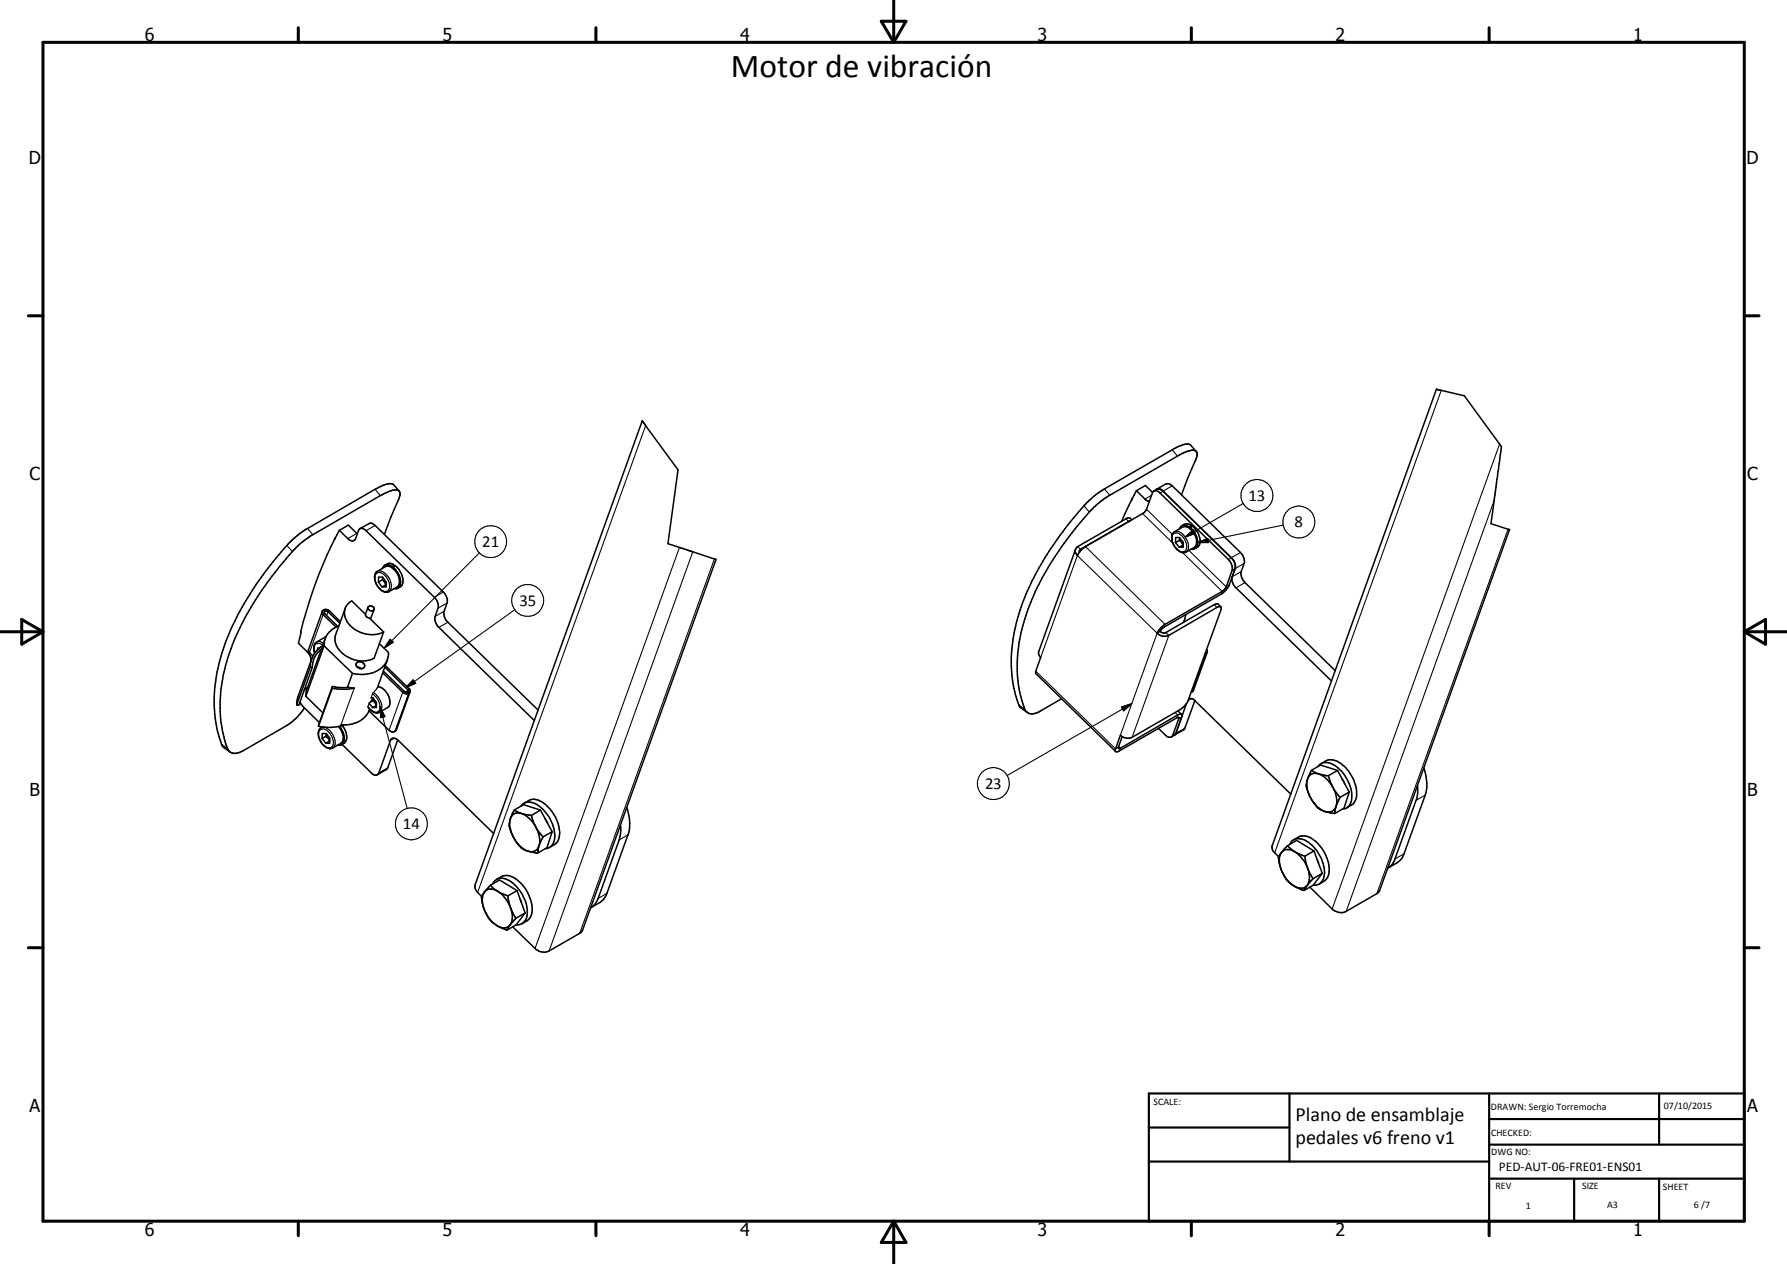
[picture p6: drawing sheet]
<svg xmlns="http://www.w3.org/2000/svg" width="420mm" height="297mm" viewBox="0 0 420 297" stroke-linecap="round" stroke-linejoin="round" font-family="sans-serif">
<g fill="none" stroke="#000" stroke-width=".35">
<path d="M151 98.9h.1M151 98.9l-39.3 109v.8l.2 .5 1.3 1.5M151 98.9l8.4 11.5-2.4 17.4 11.3 3.7-31.3 87.1-.7 .7-7.2 4.2a3 3 0 0 1-3.3-.6l-5.2-5.1M93.8 115.4a2.98 2.98 0 0 0-2.5 .2l-1.9 .9-16.4 9.5-1.5 1a56.2 56.2 0 0 0-9.8 11.6 55.9 55.9 0 0 0-9 19.4 32.2 32.2 0 0 0 0 15.6l.2 .4a3.8 3.8 0 0 0 1.5 2.9 3.6 3.6 0 0 0 2.7-.5l10.5-6.1a12.6 12.6 0 0 0 4-3.9M93.8 115.4a2.04 2.04 0 0 1-.2 2.2l-3.2 8M93.8 115.4l-1.2-1.5a3.9 3.9 0 0 0-3.6 .7l-17 9.7-1.7 1.2-2.1 1.9a72 72 0 0 0-8 9.9 54.7 54.7 0 0 0-9.7 24.2 35.3 35.3 0 0 0 .2 8.3l.8 3.3 .7 2 .5 .7 1.4 .9M266.3 117.1l-2.6 5.4M267.2 115.3l2.2 2.2 .8 .3M267.2 115.3l-1.1 2M267.2 115.3l2.1-1.2 1.7 1.6M271.3 115.4l1.1-.5 .4 .1 .7 .4M271.3 115.4l-.3 .2-1.5 4.2-.5 .7-13.8 7.9a4.8 4.8 0 0 0-1.9 2.2 1.3 1.3 0 0 1 .1-2.2l11.7-6.7h.5l.5 .5"/>
<path d="M271.3 115.4h.7l.5 .3 16.3 15.8 .6 .8 .4 1.3-1.5 4.3-.6 .8-13.8 8a4.5 4.5 0 0 0-1.8 2.1M272 114.9l2.3-1.2h.6l.7 .5 16.1 15.6a2.68 2.68 0 0 1 .8 2.6l-.8 2.4 .3 1 .7 1.1 21.2 20.7M272 114.9h.8l.7 .5 16 15.7M272 114.9l-.1 .2M277.8 116.3l3.2-7.9a1.92 1.92 0 0 0 .1-2.4l-1.2-.2-2.7 1.2-16.5 9.5-1.8 1.2-1.9 1.7a76.1 76.1 0 0 0-14.6 22.1 36.4 36.4 0 0 0-2.6 21.3l.4 1.5a5.2 5.2 0 0 0 1.3 3.1h.1a2.55 2.55 0 0 0 2.9-.3l5.1-2.9M281.3 106.1l-1.4-1.6a5.1 5.1 0 0 0-4.3 1.2l-16.7 9.7a22 22 0 0 0-5.4 5l-1.9 2.3a68.5 68.5 0 0 0-12 21.4 34.6 34.6 0 0 0-.9 19l.2 .6a4.2 4.2 0 0 0 1.2 2.8l1.4 .9M78.9 126.4a101.9 101.9 0 0 0-8.2 22l.1-.1M79.8 124.6l2.2 2.2a1.01 1.01 0 0 0 1.3 .2l1-2.3a.99 .99 0 0 1 .9-.5 .99 .99 0 0 1 .9 .5l16 15.7a2.84 2.84 0 0 1 .9 2.5l-.7 2a2.85 2.85 0 0 0 .9 2.5l22.4 21.9M79.8 124.6l2.1-1.2 2.1 2M79.8 124.6l-1.1 2M84.6 124.2l2.5-1.3 .4 .1 .7 .5 16 15.6a2.88 2.88 0 0 1 .9 2.6l-.7 1.9a2.6 2.6 0 0 0 .9 2.6l21.2 20.7M88.4 134.5l2.2-1.4a2.67 2.67 0 0 1 2.9 2 2.26 2.26 0 0 1-.1 2.8l-1.9 1.1a1.57 1.57 0 0 1-1.8-.2 4.7 4.7 0 0 1-1.6-2.7 1.93 1.93 0 0 1 .3-1.6z"/>
<path d="M89 136.8v-1.2h.9l.9 1.2v1.1h-1M89 136.8l.8 1.1M89.9 136.3l.9 1.1-1 .5M89.9 136.3l-.9 .5M90 135.7l-.1 .6M92.3 133.2v.3M92.3 133.2a1.4 1.4 0 0 0-2.4 .4M92.5 132.7v1M92.5 132.7l-.2 .5M92.5 132.7l-1-.3-1 .4M93.5 138.2a2.12 2.12 0 0 0 .9-3.2l-.5-1.1-.8-.8-.3-.3-.3 .6a3.9 3.9 0 0 1 1.3 4.6l-.4 .3h-.7M252.9 129.1l-8.6 23.9a1.28 1.28 0 0 0 .4 1.5l-1.2 3.7 18.8 18.4"/>
<path d="M265.7 122.4l-11.6 6.7-.3 .4v.3M275.8 125.2l2.2-1.3a2.58 2.58 0 0 1 3 1.9l.3 .7a1.85 1.85 0 0 1-.5 2.2l-1.9 1a2.5 2.5 0 0 1-3-1.7l-.4-1.2v-.9zM276.4 127.5v-1.2h.9l.9 1.1v1.2h-.9M276.4 127.5l.9 1.1M277.3 127l.9 1.1-.9 .5M277.3 127l-.9 .5M277.4 126.4l-.1 .6M279.7 123.9v.3M279.7 123.9a1.42 1.42 0 0 0-2.4 .3M279.9 124.1l.3-.6a4.2 4.2 0 0 1 1.7 4.8l-.9 .6M279.9 124.1a4.2 4.2 0 0 1 1.5 4.4l-.6 .5h-.7M280 123.4l-.1 1v-.3"/>
<path d="M280 123.4l-.3 .5M280 123.4l-1.1-.3-1 .5M289.5 131.1l.6 .8a2 2 0 0 1 .3 1.7M289.5 131.1l.5 .5M290.1 131.9l.3 .9v.8M290.4 133.6l-.7 2a2.85 2.85 0 0 0 .9 2.5l22.4 21.9M290.4 133.6l-1.5 4.2-1 1.2-.8 .6-13.6 7.8-.8 1M70.7 148.6l-.5 2.6 2.2 2.2 .6 .8 .2 .9M73 156.7l.4 .1M73 156.7l-3.2 9M73.2 155.1l-.2 1.6M73.3 154.8l-3.2 8.9-.3 2"/>
<path d="M73.4 156.8l-3.1 8.9h-.5M75.1 152.3h-.4v.3M75.6 152.5a5.4 5.4 0 0 0-2.2 4.3M75.8 143.7l-3.3 9.1 .1 .4 1 1M75.8 143.6v.5l.2 .3 3 3M75.8 143.6a1.14 1.14 0 0 1 1.7 0l2.5 2.5M75.8 151.7a6.3 6.3 0 0 0-2.6 3.4M76.2 151.8l-4.3 11.8M76.2 151.8l6.7 6.4M76.4 150.1l-4.2 11.9-.3 1.6M76.6 149.7l-2.3 1.3a2.16 2.16 0 0 0-.3 2.5M79.7 147.1a4.8 4.8 0 0 0-3.5 4.7"/>
<path d="M79.9 146.5l-2.8-2.7a.45 .45 0 0 0-.6-.2 .45 .45 0 0 0-.1 .6l3 3M81.2 143l-2.3 6.1a4.5 4.5 0 0 0 2.8 5.2 6.6 6.6 0 0 0 6.3 .4l2.2-6.2M82.9 158.2l-1.2 3.3M83.8 155.8a1.05 1.05 0 0 1 1.3-.2 1.05 1.05 0 0 1 .5 1.3 1.09 1.09 0 0 1-1.3 .1 1.09 1.09 0 0 1-.5-1.2zM84 156.8l1 .3M85.9 144.4l.3 .5 .6 .3 3.4 3.3M85.9 144.4l-3.2-3.2a3.4 3.4 0 0 0-.8 5.4 7 7 0 0 0 8.3 1.9M86.5 142.7l-.6 1.7M86.6 142.6a.71 .71 0 0 1 1-.1 .71 .71 0 0 1 .1 1 .78 .78 0 0 1-.9-.1 .78 .78 0 0 1-.2-.8zM88 143.2l-.9 2.3M89.2 151.3l2.1 2a5.2 5.2 0 0 1-5.2 5.1l-1.2 .1-2-.3M90.5 156.8l5.3 5.3a.39 .39 0 0 1 .1 .5 .39 .39 0 0 1-.6 0l-5.2-4.9"/>
<path d="M90.6 156.4l5.6 5.4a.78 .78 0 0 1-.1 1.1 .78 .78 0 0 1-1 0l-5.1-4.8M91.1 155l-2.3 6.5M272.7 148.4l-.6 .4M278.5 145.7l-.2 .5M278.8 144.4l-.6 1.9M283.7 152.7a.63 .63 0 0 1 .1 .6 .63 .63 0 0 1-.5 .4M283.8 153.3l-3.2 9-.5 .3M287.1 142.6v.7l-7.8 21.6-.4 .5-1.4 1.4-11.3 6.5a2.44 2.44 0 0 1-2.8-.5l-1.2 3.4 .2 .5 .8-.3 13.9-7.8 .1 .2-1.5 4a.98 .98 0 0 1-.9 .5 .98 .98 0 0 1-.8-.6l-1.6-1.5M287.1 142.6l-.3-.1-.7 .2-11.3 6.6a2.39 2.39 0 0 1-2.7-.5M287.1 142.6l-.8-.7h-.5l-11.8 6.8h-.7l-.6-.3M70.5 165l.7 1 3.9 3.8M71.9 163.6l4 3.9"/>
<path d="M72.4 161.4l-.9 .9M75.7 173.5l.1-1.1h.9l.8 1.1v1.2h-.9M75.7 173.5l.9 1.2M76.7 173l.8 1.1M76.7 173l-1 .5M76.7 172.5v.5M77.5 174.1h.1M77.5 174.1l-.9 .6M78.1 161.3l-3.2 9.4M78.1 161.3l2 .3 1.9-.1M78.1 161.3v.4M78.1 161.7l-3.2 9"/>
<path d="M79.6 170.7a3.1 3.1 0 0 1 .7 3.8l-2.1 1.3a2.22 2.22 0 0 1-2.7-1.3l-.2-.5a2.82 2.82 0 0 1-.1-2.8l.6-.4M79.8 170.7a3.4 3.4 0 0 1 .6 4.2M80.4 174.9l6.9 6.7a1.01 1.01 0 0 0 1.8 .1l2.7-7.7a1.02 1.02 0 0 1 .9-.6 1.02 1.02 0 0 1 .9 .6l22.5 21.9M80.4 174.9l-1 .2M80.5 170.5a3.5 3.5 0 0 1 .6 4l-.8 .5M80.8 170.3a10.9 10.9 0 0 1-5.9 .4M83.3 161.7l-1.9 .3-3.3-.3M86.8 165.3l.8 1M86.9 166.6a5.7 5.7 0 0 1-5.4 3.7h-1.3M87.2 164h.4l.9 1.1v1.1l-.9 .1M87.7 164.7l.8 1M87.7 164.7l-.7 .4"/>
<path d="M87.7 164.1v.6M88.5 165.8l-.9 .5M88.8 161.4a3.6 3.6 0 0 1 2.8 4.1l-.3 .7-2.1 1.2a2.26 2.26 0 0 1-2.7-1.3M93.5 173.9l-2.4 6.7-2.4 1.5M96.4 162.6l-3.2 8.9a1.08 1.08 0 0 1-1.7 .1l-4.7-4.6M276.1 172.8l-.7 .4M276.9 167l.9 .9M277.8 167.9l-.4-.1-.5 .2-13.4 7.8-.5 .1 .9-2.8M277.8 167.9v.6M279 165.3l-2.5 7-.4 .5M279.5 164.3l.4-.2 .9 .4 22.7 22.1M281 164.6l-2.6 6.8-2.3 1.4"/>
<path d="M310.6 179.5a3.8 3.8 0 0 1 5.4 .5 9 9 0 0 1 2.9 7.4l-.4 1.1a3.1 3.1 0 0 1-1.9 1.4M120 192.4a5.1 5.1 0 0 0 .8 4.4M120 192.4a6 6 0 0 0 .8 4.4M120.8 196.8a5.6 5.6 0 0 0 3.4 3.2M120.8 196.8a6.7 6.7 0 0 0 3.4 3.2M120.9 190.3l-.9 2.1M120.9 190.3l1.7 .9M120.9 190.3l2.2-1.2 4 1.3M122.5 189.4a2.61 2.61 0 0 1 3.9-.3 9.1 9.1 0 0 1 4 8.1 2.41 2.41 0 0 1-2.1 2.2M122.6 191.2a6.7 6.7 0 0 1 3.4 3.2M122.6 191.2l2.3 .4M122.6 191.2a1.82 1.82 0 0 0-2.6 1.2"/>
<path d="M123.2 188.8a3.1 3.1 0 0 1 2.9-.9 8.6 8.6 0 0 1 5.3 6.3 3.7 3.7 0 0 1-1.1 4.3l-1.1 .6M124.9 191.6l1.1 2.8M126 194.4l1.7 2.3M126 194.4a5.9 5.9 0 0 1 .7 4.4M126.7 198.8l-.3 1.6M126.7 198.8a1.88 1.88 0 0 1-2.5 1.2M127.1 190.4l-2.2 1.2M127.1 190.4l2.7 5.1M127.7 196.7l-1 2.1M128.1 192.3l.7 1.2M129.8 195.5l-2.1 1.2M129.8 195.5l-1.2 3.7-2.2 1.2"/>
<path d="M145.9 193.8v1.9l-.3 1.7-5 13.8-.7 1.3-1.1 .9M147.4 189.7a9.5 9.5 0 0 1 .2 6.5l-5.1 14.2-1.1 1.4-2.5 1.5M302.7 198.8l-1.4 1.5M302.7 198.8l1.7 1.4M302.7 198.8l2.2-1.3 4 2.5M304.2 197.4l-.6 .4-.4 .6M304.2 197.4a3.5 3.5 0 0 1 4.9 .2 8.9 8.9 0 0 1 3.3 8.1l-.2 .3a3.1 3.1 0 0 1-2 1.8M304.2 197.4a3.7 3.7 0 0 1 4.2 1.1 8.6 8.6 0 0 1 2.8 7.8l-.3 .8-.7 .7M307.4 183.1a3.4 3.4 0 0 0 .2 3.2 7.7 7.7 0 0 0 3.1 4.1 2.2 2.2 0 0 0 3.4-.9M307.4 183.1a6.9 6.9 0 0 0 6.4 8.1M308.3 181l-.9 2.1M308.3 181l1.7 .9"/>
<path d="M308.3 181l2.2-1.2 4 1.3M308.9 200l-2.1 1.2M308.9 200l2 5.2M309.9 180.1a2.61 2.61 0 0 1 3.9-.3 8.9 8.9 0 0 1 3.9 8.5 2.21 2.21 0 0 1-2 1.8M310 181.9a7.2 7.2 0 0 1 4.1 7.6M310 181.9l2.3 .4M310 181.9a1.9 1.9 0 0 0-2.6 1.2M312.3 182.3a11.2 11.2 0 0 0 2.8 5.1M314.1 189.5l-.3 1.7M314.5 181.1l-2.2 1.2M314.5 181.1l2.7 5M315.1 187.4l-1 2.1"/>
<path d="M315.5 183l.7 1.2M317.2 186.1l-2.1 1.3M317.2 186.1l-1.2 3.8-2.2 1.3M333.3 184.5v1.9l-.1 1.2-5.4 14.8-.5 .8-1 .8M334.8 180.4a9.9 9.9 0 0 1 .3 6.5l-5.4 14.6-1.2 1.3-2.2 1.2M113.2 210.7a8.7 8.7 0 0 0 3.6 6.8M113.9 209.6a2.36 2.36 0 0 1 3.5 .1 7.8 7.8 0 0 1 2.6 3.7M113.9 209.6a5.6 5.6 0 0 0 .8 5.8 4.5 4.5 0 0 0 2.1 2.1M113.9 209.6l-.7 1.1M115.3 208a9 9 0 0 0 4.1 2.5M115.3 208l-1.4 1.6M115.3 208l2.2-1.2 4.1 2.5"/>
<path d="M116.7 206.7l-.8 1M116.7 206.7l.3-.2a4.2 4.2 0 0 1 4.4 1.8 8.3 8.3 0 0 1 2.4 7.3l-.5 1-.5 .4M116.7 206.7a3.5 3.5 0 0 1 2.6-1 8 8 0 0 1 5.5 5.9 4.5 4.5 0 0 1-.4 4.3l-1.6 1.1M116.8 217.5l2.4 1.1M119.4 210.5l.6 2.9M119.9 217.3l-.7 1.3M119.9 217.3a2.1 2.1 0 0 1-3.1 .2M120 213.4l1.3 2.4M120 213.4a4.2 4.2 0 0 1-.1 3.9M121.3 215.8l-1.4 1.5M121.6 209.3l-2.2 1.2M121.6 209.3l1.9 5.2"/>
<path d="M122.3 211.3l.2 .4M122.8 217l-.7 .3h-.7M123.5 214.5l-2.2 1.3M123.5 214.5l-2.1 2.8-2.2 1.3M124.2 200l2.2 .4M300.6 201.3l-1.3-1.4-.2-.8 .1-.5 38.5-107.1 6.6 1.5 8.7 12-2.4 18.1 4.3 1.4-30.5 84.8-.7 .7-7.2 4.2a2.94 2.94 0 0 1-3.3-.6l-5.2-5.2M300.6 201.3l.2 1.7 .4 1.3M301.2 204.3a6.2 6.2 0 0 0 3 3.9M301.2 204.3l1.3 2.3 1 1.1 .7 .5M301.3 200.3l-.7 1M301.3 200.3a3.7 3.7 0 0 0-.2 3.5M304.2 208.2l2.4 1.1"/>
<path d="M304.4 200.2l2.4 1M304.4 200.2a8.5 8.5 0 0 1 3.1 3.8M304.4 200.2a2.38 2.38 0 0 0-3.1 .1M306.8 201.2l.7 2.8M307.4 208.1l-.8 1.2M307.4 208.1a2.2 2.2 0 0 1-3.2 .1M307.5 204a4.5 4.5 0 0 1-.1 4.1M307.5 204l1.2 2.5M308.7 206.5l-1.3 1.6M308.8 208l-2.2 1.3M309.7 202l.3 .9M310.2 207.8l-1.4 .2"/>
<path d="M310.9 205.2l-2.2 1.3M310.9 205.2l-2.1 2.8"/>
</g>
<g fill="#000">
<circle cx="151" cy="98.9" r=".18"/>
<circle cx="266.1" cy="117.3" r=".18"/>
<circle cx="90.8" cy="137.4" r=".18"/>
<circle cx="92.5" cy="133.5" r=".18"/>
<circle cx="278.2" cy="128.1" r=".18"/>
<circle cx="354.9" cy="124.5" r=".18"/>
</g>
<g fill="none" stroke="#000" stroke-width=".25">
<path d="M338.9 91.7l-39.2 108.7M88.2 115l1.2 1.5M151.8 100l-39.5 109.7M254.8 118.9l1.3 1.4M259.7 114.9l1.2 1.5M269.6 119.7l6 5.9M270.8 116.4l-1.6 .9M273.5 115.4l-.8 .5M275.6 114.2l-2.1 1.2M275.6 105.7l1.2 1.5M292.3 118.3l-13.6 7.9M351.3 117.6l-34.8 96.6"/>
<path d="M352.6 104.4l-39.4 109.2M67.5 128.2l1.2 1.4M72.3 124.2l1.3 1.4M83.9 125.3l-2.1 1.3M88.2 123.5l-2.1 1.2M88.4 134.9a1.23 1.23 0 0 1 1.8 .1 3.2 3.2 0 0 1 1.2 3.6l-.2 .2a2.14 2.14 0 0 1-2.6-1.4l-.4-1.4v-.6zM88.7 134.3a2.58 2.58 0 0 1 2.9 1.9 2.41 2.41 0 0 1-.1 2.8M92.5 133.5h.1M104.2 139.1l-2.1 1.3M112.7 129.9l-22.4 22.4M159.8 128.7l-34 94.2M162.9 129.7l-33.8 93.8"/>
<path d="M168 131.4l-31.7 87.9M253.4 128.4l.7 .7-.2 .6M255.2 128.4l18.7 18.3-.2 .7M264.7 121.9l.7 .7M268.6 120.7l7.1 6.9M275.9 125.4a1.84 1.84 0 0 1 2.5 1.1 2.66 2.66 0 0 1 .3 3 1.84 1.84 0 0 1-2.5-1.1 2.66 2.66 0 0 1-.3-3zM276.1 125a2.56 2.56 0 0 1 2.9 1.9 1.97 1.97 0 0 1-.1 2.8M278 129.8l9.3 9.2-.2 .6M278.7 126.2l1.9-1.7 .5 .8zM279.5 129.3l8.8 8.6 .7-.4M281.6 127.5l2.4-1 .2 1zM291.7 129.8l-2.9 1.7"/>
<path d="M291.8 134.3l-2.1 1.3M292.5 132.4l-2.8 1.7M292.7 136.9l-2.1 1.2M301.7 123.4l-20.1 4.1M354.6 124.4l-30.9 85.6M70.7 148.3v.3M74.5 150.9l.1-.1a1.55 1.55 0 0 1 1.5 .4M75.9 151.6a1.16 1.16 0 0 0-1.5-.3 1.16 1.16 0 0 0-.5 1.4l.1 .7M76 143.4l.4 .3-.2 .4M76.1 143.3l.3 .4-.1 .4M76.4 144.2l-.4 .2-3.2 9M77.5 143.6l-.4 .2-.3 .9"/>
<path d="M91.7 150.2l.7 .7-2.1 1.4zM97.1 159.8l.6 .8-2.3 1zM104.4 143.6l-2.1 1.3M105.1 141.7l-2.1 1.2M105.3 146.2l-2.1 1.2M121 143.3l-25.6 18.3M243.5 157.7l18.8 18.3 .7-.4M244.7 154.5l8.6-23.9 18.8 18.2-8.7 24M274.1 148.6l.7 .7-8.6 24M283.4 153.5l.1 .1M283.4 153.4l.1 .2-3.2 9M285.4 142.1l.7 .6"/>
<path d="M52.1 174.9l1.4 1M75.1 171.7a1.23 1.23 0 0 1 1.9 0 3.2 3.2 0 0 1 1.1 3.7 1.58 1.58 0 0 1-2.3-.6 2.83 2.83 0 0 1-.7-3.1zM75.5 171a2.73 2.73 0 0 1 2.9 2 2.14 2.14 0 0 1-.2 2.8M82 161.5l1.3 .2-3.1 8.6M86.5 166v.1M87.6 163.1a3.3 3.3 0 0 1 1.5 3.9 1.22 1.22 0 0 1-1.9-.2l-.7-.8M87.6 163.1l-.4 .9M87.7 164l-.9 1.3-.3 .7M87.8 162.7a3.5 3.5 0 0 1 1.8 4.3l-.4 .4M87.8 162.7l-.2 .4M88.8 161.5l-1 1.2M89.4 166.1l1.1 2.3-1 .3z"/>
<path d="M89.4 166.1l6.3 23.9M92.7 173.5l-.9 .5M95.1 162.5l-.4 .2-3.2 8.9M95.7 162.6l.4 .3-3.2 9M95.8 162.6l.4 .3-3.3 8.9M96.2 161.8l-.4 .3-.2 .5M239.5 165.6l1.4 1M263 175.4l.5 .4-.3 .6M263.7 166.2l2.4-.8-1.9 1.6zM266.1 165.4l-29.3 16.8M276.3 167.4l.6 .6-.2 .7M277.8 168.5l-.7 .4-.3-.3"/>
<path d="M278.6 171.1l-2.9 1.7M280.1 164.2l-.7 .4M91.2 180.4l-2.1 1.3M147.6 196.2l-2 1.2M335.1 186.9l-2.2 1.2M142.7 209.9l-2.1 1.3M330.1 200.7l-2.1 1.1"/>
<circle cx="295.5" cy="116.5" r="3.7"/>
<circle cx="115.4" cy="127.3" r="3.8"/>
<circle cx="305.4" cy="122.7" r="3.8"/>
<circle cx="124.1" cy="141.1" r="3.8"/>
<circle cx="96.7" cy="193.6" r="3.7"/>
<circle cx="233.5" cy="184.1" r="3.8"/>
</g>
<g fill="none" stroke="#000" stroke-width=".71">
<path d="M10.1 9.9h400v277.1h-400zM70.1 6.5v3.4M140.1 6.5v3.4M207.2 5h5.8l-2.9 4.9zM210.1 0v9.9M280.1 6.5v3.4M350.1 6.5v3.4M6.7 74.2h3.4M410.1 74.2h3.5M.1 148.5h10M5.1 145.6l5 2.9-5 2.9zM410.1 148.5h10"/>
<path d="M410.1 148.5l5-2.9v5.8zM6.7 222.7h3.4M410.1 222.7h3.5M70.1 287v3.4M140.1 287v3.4M210.1 287v10M210.1 287l2.9 5h-5.8zM280.1 287v3.4M350.1 287v3.4"/>
</g>
<path d="M270.1 257h140v30h-140zM303.2 257v16M350.1 257v30M390.1 257v12M270.1 265h33.1M270.1 273h80M350.1 277h60M350.1 269h60M350.1 263h60M370.1 277v10M390.1 277v10" fill="none" stroke="#000" stroke-width=".51"/>
<path d="M278.7 126.2l1.9-1.7 .5 .8zM281.6 127.5l2.4-1 .2 1zM91.7 150.2l.7 .7-2.1 1.4zM97.1 159.8l.6 .8-2.3 1zM89.4 166.1l1.1 2.3-1 .3zM263.7 166.2l2.4-.8-1.9 1.6z" fill="#000"/>
<text font-size="7.9" x="171.8" y="18">Motor de vibración</text>
<g font-size="4.7">
<text x="304.6" y="263.5">Plano de ensamblaje</text>
<text x="304.6" y="268.9">pedales v6 freno v1</text>
</g>
<g font-size="4.2">
<text x="34" y="9.6">6</text>
<text x="104" y="9.6">5</text>
<text x="174" y="9.6">4</text>
<text x="244" y="9.6">3</text>
<text x="314" y="9.6">2</text>
<text x="384" y="9.6">1</text>
<text x="6.8" y="38.7">D</text>
<text x="410.6" y="38.7">D</text>
<text x="7" y="112.9">C</text>
<text x="410.8" y="112.9">C</text>
<text x="7" y="187.1">B</text>
<text x="410.8" y="187.1">B</text>
<text x="7" y="261.4">A</text>
<text x="410.8" y="261.4">A</text>
<text x="34" y="290.4">6</text>
<text x="104" y="290.4">5</text>
<text x="174" y="290.4">4</text>
<text x="244" y="290.4">3</text>
<text x="314" y="290.4">2</text>
<text x="384" y="290.4">1</text>
</g>
<g font-size="3.9">
<text x="293.5" y="117.7">13</text>
<text x="304.4" y="124">8</text>
<text x="113.4" y="128.6">21</text>
<text x="122.1" y="142.4">35</text>
<text x="231.6" y="185.4">23</text>
<text x="94.7" y="194.9">14</text>
</g>
<text font-size="3.1" x="352.4" y="275.2">PED-AUT-06-FRE01-ENS01</text>
<g font-size="2.4">
<text x="271.2" y="259.7">SCALE:</text>
<text x="350.6" y="260.8">DRAWN: Sergio Torremocha</text>
<text x="391.2" y="260.6">07/10/2015</text>
<text x="350.6" y="267">CHECKED:</text>
<text x="350.6" y="271.4">DWG NO:</text>
<text x="351.6" y="279.3">REV</text>
<text x="372" y="279.4">SIZE</text>
<text x="391" y="279.6">SHEET</text>
<text x="358.7" y="284.1">1</text>
<text x="377.9" y="283.8">A3</text>
<text x="398.3" y="283.8">6 /7</text>
</g>
</svg>
